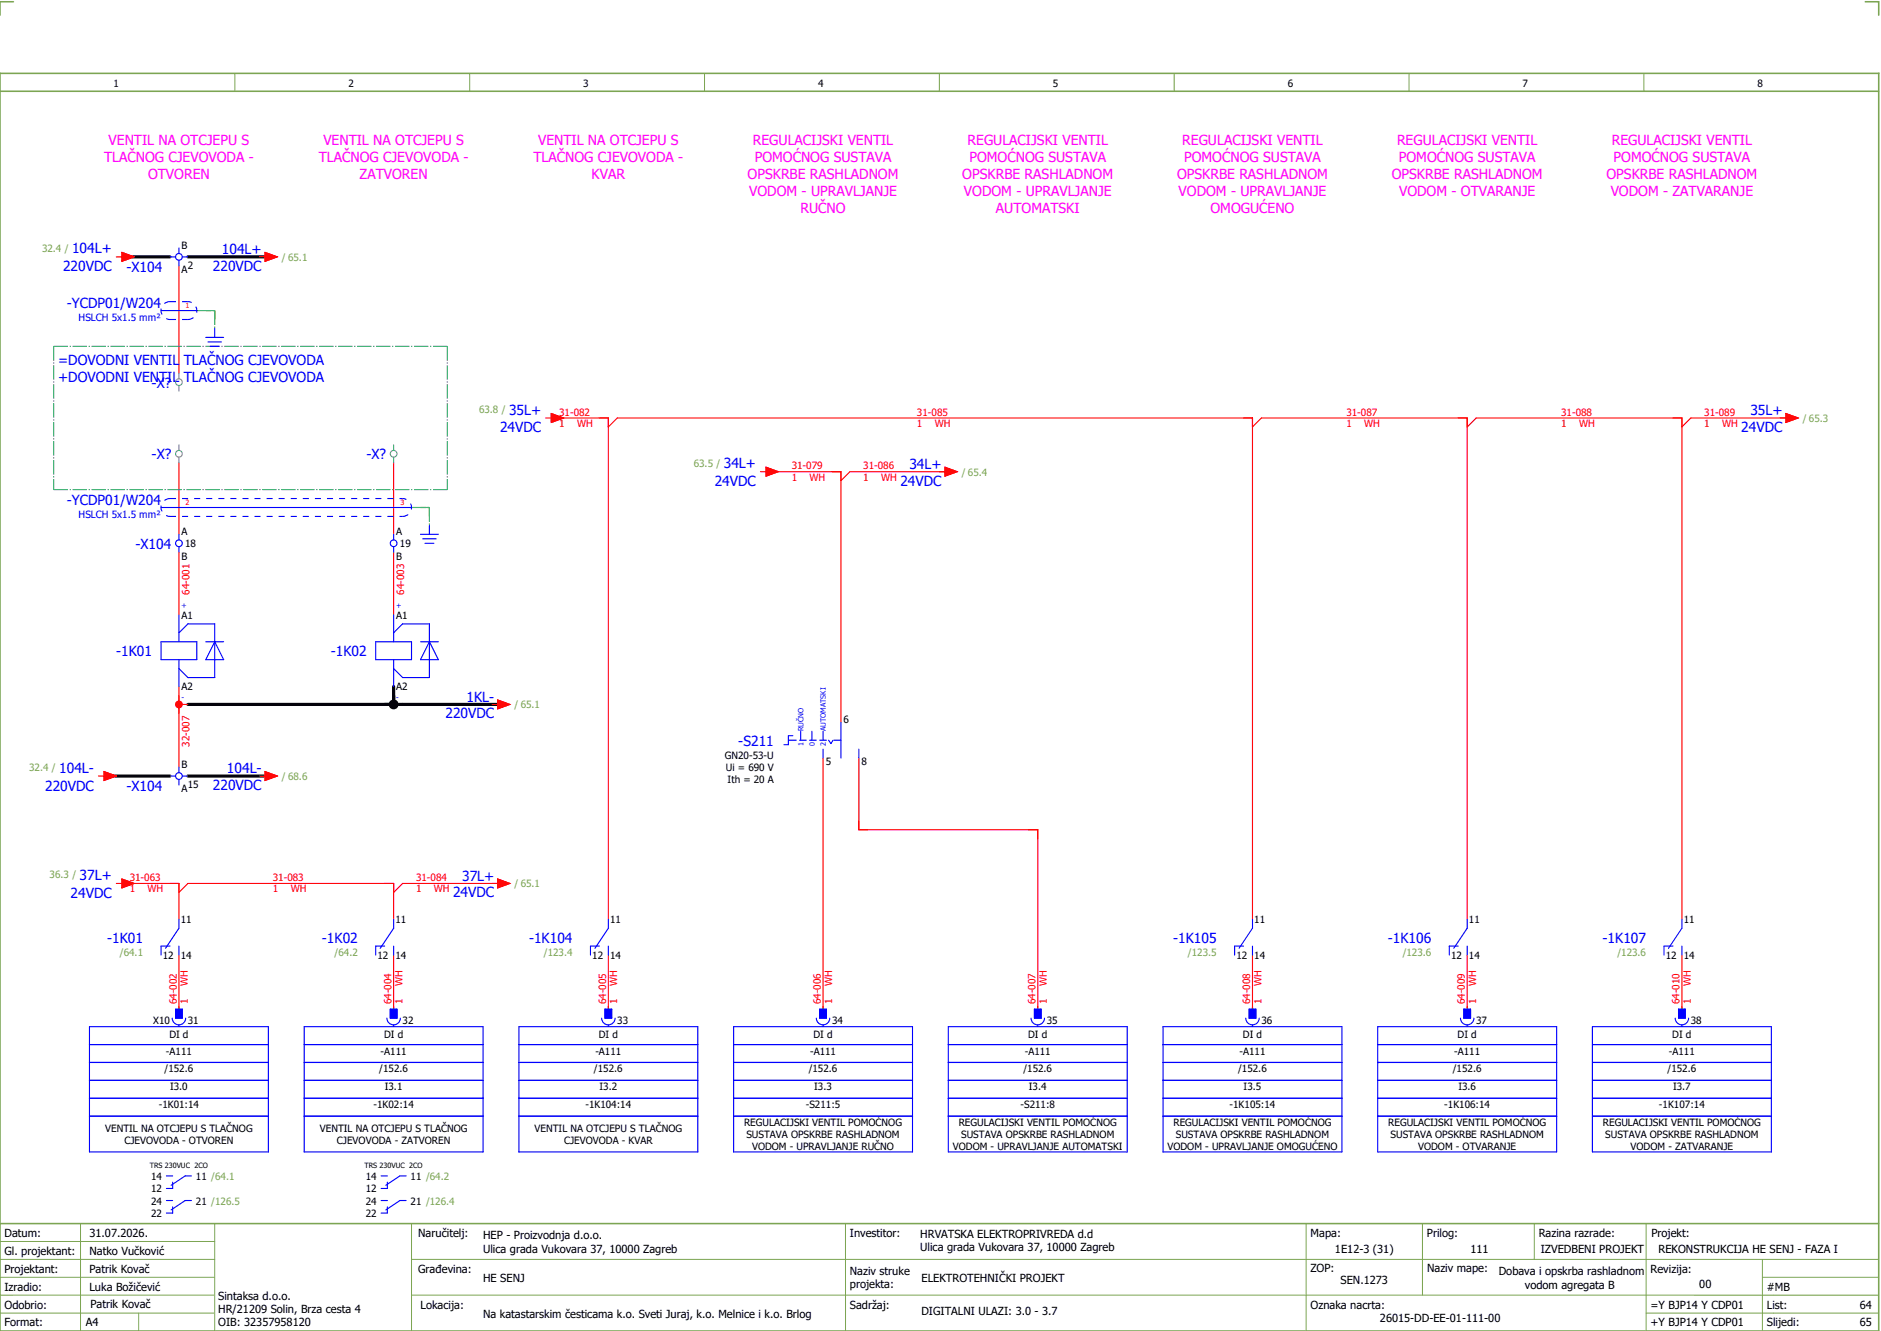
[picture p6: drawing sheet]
<svg xmlns="http://www.w3.org/2000/svg" width="421mm" height="297mm" viewBox="0 0 421 297" stroke-linecap="round" stroke-linejoin="round" font-family="sans-serif">
<path d="M0 16.4h420v281h-420zM3 .4h-3v3M417 .4h3v3M0 20.4h420M0 273.4h420" fill="none" stroke="#7ca552" stroke-width=".35"/>
<g fill="none" stroke="#7ca552" stroke-width=".22">
<path d="M52.5 16.4v4M105 16.4v4M157.5 16.4v4M210 16.4v4M262.5 16.4v4M315 16.4v4M367.5 16.4v4M0 277.4h48M18 273.4v24M48 273.4v24M92 273.4v24M189 273.4v24"/>
<path d="M292 273.4v23.8M318 273.4v16M343 273.4v8M368 273.4v23.8M0 281.4h48M0 285.4h47.8M0 293.4h47.8M31 293.4v4M47.8 289.4h-47.8M92 281.4h328M92 289.4h328M368 293.4h52"/>
<path d="M394 285.4h26M394 281.4v15.8"/>
</g>
<g fill="none" stroke="#f00" stroke-width=".25">
<path d="M40 59.4v24M124 93.4h12v112M136 95.4l2-2h142v112M280 95.4l2-2h46v112M328 95.4l2-2h46v112M400 93.4h-22l-2 2M40 103.4v16M88 103.4v16M172 105.4h16v56M212 105.4h-22l-2 2M40 123.4v14M88 123.4v14"/>
<path d="M40 153.4v18M40 157.4h2M184 169.4v56M192 169.4v16h40v40M28 197.4h12v8M40 199.4l2-2h46v8M112 197.4h-22l-2 2M40 213.4v12M88 213.4v12M136 213.4v12M280 213.4v12M328 213.4v12"/>
<path d="M376 213.4v12"/>
</g>
<path d="M28 57.4h10M42 57.4h18M42 157.4h70M88 153.4v4M24 173.4h14M42 173.4h18" fill="none" stroke="#000" stroke-width=".7"/>
<path d="M44 69.4h4M48 69.4v4M92 113.4h4M96 113.4v4" fill="none" stroke="#00be00" stroke-width=".25" stroke-dasharray="3.2 .4 .3 .4" stroke-linecap="butt"/>
<circle cx="88" cy="157.4" r="1.1" fill="#000"/>
<circle cx="40" cy="157.4" r=".88" fill="#f00"/>
<path d="M46 69.4h2M48 69.4v2M94 113.4h2M96 113.4v2" fill="none" stroke="#00be00" stroke-width=".25" stroke-dasharray="3.2 .4 .3 .4" stroke-linecap="butt"/>
<g fill="none" stroke="#00f" stroke-width=".25">
<path d="M38 57.4h1.3M40 55.4v1.2M40 58.1v1.3M40.8 57.4h1.2M36 69.4h8M46 75.4h4M46.5 76.4h3M47 77.4h2M48 73.4v2M36 113.4h56M40 119.4v1.2M88 119.4v1.2"/>
<path d="M94 119.4h4M96 117.4v2M40 122.1v1.3M40 137.4v6M88 122.1v1.3M88 137.4v6M94.5 120.4h3M95 121.4h2M36 143.4h8v4h-8zM40 147.4v6M40 141.4l2-2h6v12h-6l-2-2M46 143.4h4"/>
<path d="M48 143.4h.1M48 143.4l2 4h-4zM84 143.4h8v4h-8zM88 147.4v6M88 141.4l2-2h6v12h-6l-2-2M94 143.4h4M96 143.4h.1M96 143.4l2 4h-4zM38 173.4h1.3M40 171.4v1.2M40 174.1v1.3M40.8 173.4h1.2"/>
<path d="M176.2 165.4h1.8M177.3 164.4h-1.1v2h-.9M178.8 165.4h1.5M179 163.4v2M181 165.4h1.5M181.5 163.4v2M183.3 165.4h1.5M184 163.4v2M184 167.4v2M185.2 165.4l.5 .7 .6-.7M186.5 165.4h1.5M188 161.4v8"/>
<path d="M192 167.4v2M38 211.4h-2v2M40 211.4v2M40 205.4v2l-3 4.5M86 211.4h-2v2M88 211.4v2M88 205.4v2l-3 4.5M134 211.4h-2v2M136 211.4v2M136 205.4v2l-3 4.5M278 211.4h-2v2M280 211.4v2"/>
<path d="M280 205.4v2l-3 4.5M326 211.4h-2v2M328 211.4v2M328 205.4v2l-3 4.5M374 211.4h-2v2M376 211.4v2M376 205.4v2l-3 4.5M20 237.4h40M20 229.4h40v28h-40zM20 233.4h40M38.5 227.5a1.5 1.5 0 0 0 1.5 1.5 1.5 1.5 0 0 0 1.5-1.5M39.3 225.5h1.5v2h-1.5z"/>
<path d="M40 229.1v.3M68 237.4h40M68 233.4h40M68 229.4h40v28h-40zM86.5 227.5a1.5 1.5 0 0 0 1.5 1.5 1.5 1.5 0 0 0 1.5-1.5M87.3 225.5h1.5v2h-1.5zM88 229.1v.3M116 237.4h40M116 233.4h40M116 229.4h40v28h-40zM134.5 227.5a1.5 1.5 0 0 0 1.5 1.5 1.5 1.5 0 0 0 1.5-1.5M135.3 225.5h1.5v2h-1.5z"/>
<path d="M136 229.1v.3M164 237.4h40M164 233.4h40M164 229.4h40v28h-40zM182.5 227.5a1.5 1.5 0 0 0 1.5 1.5 1.5 1.5 0 0 0 1.5-1.5M183.3 225.5h1.5v2h-1.5zM184 229.1v.3M212 237.4h40M212 233.4h40M212 229.4h40v28h-40zM230.5 227.5a1.5 1.5 0 0 0 1.5 1.5 1.5 1.5 0 0 0 1.5-1.5M231.3 225.5h1.5v2h-1.5z"/>
<path d="M232 229.1v.3M260 237.4h40M260 233.4h40M260 229.4h40v28h-40zM278.5 227.5a1.5 1.5 0 0 0 1.5 1.5 1.5 1.5 0 0 0 1.5-1.5M279.3 225.5h1.5v2h-1.5zM280 229.1v.3M308 237.4h40M308 233.4h40M308 229.4h40v28h-40zM326.5 227.5a1.5 1.5 0 0 0 1.5 1.5 1.5 1.5 0 0 0 1.5-1.5M327.3 225.5h1.5v2h-1.5z"/>
<path d="M328 229.1v.3M356 237.4h40M356 233.4h40M356 229.4h40v28h-40zM374.5 227.5a1.5 1.5 0 0 0 1.5 1.5 1.5 1.5 0 0 0 1.5-1.5M375.2 225.5h1.5v2h-1.5zM376 229.1v.3M20 249.4h40M20 245.4h40M20 241.4h40M68 249.4h40M68 245.4h40"/>
<path d="M68 241.4h40M116 249.4h40M116 245.4h40M116 241.4h40M164 249.4h40M164 245.4h40M164 241.4h40M212 249.4h40M212 245.4h40M212 241.4h40M260 249.4h40M260 245.4h40"/>
<path d="M260 241.4h40M308 249.4h40M308 245.4h40M308 241.4h40M356 249.4h40M356 245.4h40M356 241.4h40M37.2 262.7h1.4M37.2 268.2h1.4M38.6 264.1v1.4h-1.4M38.6 269.6v1.4h-1.4M42.8 262.7h-1.4l-3.1 2.1"/>
<path d="M42.8 268.2h-1.4l-3.1 2.1M85.2 262.7h1.4M85.2 268.2h1.4M86.6 264.1v1.4h-1.4M86.6 269.6v1.4h-1.4M90.8 262.7h-1.4l-3.1 2.1M90.8 268.2h-1.4l-3.1 2.1"/>
<circle cx="40" cy="57.4" r=".75"/>
<circle cx="40" cy="121.4" r=".75"/>
<circle cx="88" cy="121.4" r=".75"/>
<circle cx="40" cy="173.4" r=".75"/>
</g>
<g fill="none" stroke="#f00" stroke-width=".25">
<path d="M26 57.4h1.3M27.3 56.4l2.7 1-2.7 1zM58 57.4h1.3M59.3 56.4l2.7 1-2.7 1zM122 93.4h1.2M123.2 92.4l2.8 1-2.8 1zM398 93.4h1.2M399.2 92.4l2.8 1-2.8 1zM170 105.4h1.2M171.2 104.4l2.8 1-2.8 1zM210 105.4h1.3M211.3 104.4l2.7 1-2.7 1z"/>
<path d="M110 157.4h1.2M111.2 156.4l2.8 1-2.8 1zM22 173.4h1.2M23.2 172.4l2.8 1-2.8 1zM58 173.4h1.3M59.3 172.4l2.7 1-2.7 1zM26 197.4h1.3M27.3 196.4l2.7 1-2.7 1zM110 197.4h1.2M111.2 196.4l2.8 1-2.8 1zM40 224.9v.5M88 224.9v.5"/>
<path d="M136 224.9v.5M184 224.9v.5M232 224.9v.5M280 224.9v.5M328 224.9v.5M376 224.9v.5"/>
</g>
<g fill="#00f" stroke="#00f" stroke-width=".22">
<path d="M39.3 225.5h1.5v2h-1.5z"/>
<path d="M87.3 225.5h1.5v2h-1.5z"/>
<path d="M135.3 225.5h1.5v2h-1.5z"/>
<path d="M183.3 225.5h1.5v2h-1.5z"/>
<path d="M231.3 225.5h1.5v2h-1.5z"/>
<path d="M279.3 225.5h1.5v2h-1.5z"/>
<path d="M327.3 225.5h1.5v2h-1.5z"/>
<path d="M375.2 225.5h1.5v2h-1.5z"/>
</g>
<path d="M12 77.4h88M12 77.4v32M100 77.4v32M12 109.4h88" fill="none" stroke="#007f7f" stroke-width=".25" stroke-dasharray="3.2 .4 .3 .4" stroke-linecap="butt"/>
<g fill="none" stroke="#52a5a5" stroke-width=".25">
<path d="M40 83.4v1.2M40 86.1v1.3M40 99.4v1.2M88 99.4v1.2M40 102.1v1.3M88 102.1v1.3"/>
<circle cx="40" cy="85.4" r=".75"/>
<circle cx="40" cy="101.4" r=".75"/>
<circle cx="88" cy="101.4" r=".75"/>
</g>
<path d="M38 71.4h4M38 67.4h4M38 67.4a2 2 0 0 0-2 2 2 2 0 0 0 2 2M42 71.4a2 2 0 0 0 2-2 2 2 0 0 0-2-2M38 115.4h52M38 111.4h52M38 111.4a2 2 0 0 0-2 2 2 2 0 0 0 2 2M90 115.4a2 2 0 0 0 2-2 2 2 0 0 0-2-2" fill="none" stroke="#00f" stroke-width=".25" stroke-dasharray="1.4 1.4" stroke-linecap="butt"/>
<g fill="#f00" stroke="#f00" stroke-width=".22">
<path d="M27.3 56.4l2.7 1-2.7 1z"/>
<path d="M399.2 92.4l2.8 1-2.8 1z"/>
<path d="M171.2 104.4l2.8 1-2.8 1z"/>
<path d="M211.3 104.4l2.7 1-2.7 1z"/>
<path d="M27.3 196.4l2.7 1-2.7 1z"/>
<path d="M123.2 92.4l2.8 1-2.8 1z"/>
<path d="M59.3 56.4l2.7 1-2.7 1z"/>
<path d="M111.2 196.4l2.8 1-2.8 1z"/>
<path d="M111.2 156.4l2.8 1-2.8 1z"/>
<path d="M23.2 172.4l2.8 1-2.8 1z"/>
<path d="M59.3 172.4l2.7 1-2.7 1z"/>
</g>
<g font-size="3.1" fill="#f0f">
<text x="24.3" y="32.5">VENTIL NA OTCJEPU S</text>
<text x="72.3" y="32.5">VENTIL NA OTCJEPU S</text>
<text x="120.3" y="32.5">VENTIL NA OTCJEPU S</text>
<text x="168.3" y="32.5">REGULACIJSKI VENTIL</text>
<text x="216.3" y="32.5">REGULACIJSKI VENTIL</text>
<text x="264.3" y="32.5">REGULACIJSKI VENTIL</text>
<text x="312.3" y="32.5">REGULACIJSKI VENTIL</text>
<text x="360.3" y="32.5">REGULACIJSKI VENTIL</text>
<text x="23.3" y="36.3">TLAČNOG CJEVOVODA -</text>
<text x="33.1" y="40">OTVOREN</text>
<text x="71.3" y="36.3">TLAČNOG CJEVOVODA -</text>
<text x="80.4" y="40">ZATVOREN</text>
<text x="119.3" y="36.3">TLAČNOG CJEVOVODA -</text>
<text x="132.3" y="40">KVAR</text>
<text x="167.1" y="40">OPSKRBE RASHLADNOM</text>
<text x="168.7" y="36.3">POMOĆNOG SUSTAVA</text>
<text x="215.1" y="40">OPSKRBE RASHLADNOM</text>
<text x="216.7" y="36.3">POMOĆNOG SUSTAVA</text>
<text x="263.1" y="40">OPSKRBE RASHLADNOM</text>
<text x="264.7" y="36.3">POMOĆNOG SUSTAVA</text>
<text x="311.1" y="40">OPSKRBE RASHLADNOM</text>
<text x="312.7" y="36.3">POMOĆNOG SUSTAVA</text>
<text x="359.1" y="40">OPSKRBE RASHLADNOM</text>
<text x="360.7" y="36.3">POMOĆNOG SUSTAVA</text>
<text x="167.5" y="43.8">VODOM - UPRAVLJANJE</text>
<text x="178.9" y="47.5">RUČNO</text>
<text x="215.5" y="43.8">VODOM - UPRAVLJANJE</text>
<text x="222.7" y="47.5">AUTOMATSKI</text>
<text x="263.5" y="43.8">VODOM - UPRAVLJANJE</text>
<text x="270.6" y="47.5">OMOGUĆENO</text>
<text x="312.8" y="43.8">VODOM - OTVARANJE</text>
<text x="360.1" y="43.8">VODOM - ZATVARANJE</text>
</g>
<g font-size="3.1" fill="#00f">
<text x="16.1" y="56.6">104L+</text>
<text x="49.6" y="56.8">104L+</text>
<text x="14.1" y="60.6">220VDC</text>
<text x="28.3" y="60.7">-X104</text>
<text x="47.6" y="60.5">220VDC</text>
<text x="14.9" y="68.8">-YCDP01/W204</text>
<text x="13" y="81.5">=DOVODNI VENTIL TLAČNOG CJEVOVODA</text>
<text x="13" y="85.3">+DOVODNI VENTIL TLAČNOG CJEVOVODA</text>
<text x="33.9" y="86.6">-X?</text>
<text x="113.8" y="92.6">35L+</text>
<text x="391.3" y="92.8">35L+</text>
<text x="111.8" y="96.6">24VDC</text>
<text x="389.3" y="96.5">24VDC</text>
<text x="33.9" y="102.6">-X?</text>
<text x="81.9" y="102.6">-X?</text>
<text x="161.8" y="104.6">34L+</text>
<text x="203.3" y="104.8">34L+</text>
<text x="14.9" y="112.8">-YCDP01/W204</text>
<text x="159.8" y="108.6">24VDC</text>
<text x="201.3" y="108.5">24VDC</text>
<text x="30.3" y="122.6">-X104</text>
<text x="26" y="146.6">-1K01</text>
<text x="74" y="146.6">-1K02</text>
<text x="99.6" y="160.5">220VDC</text>
<text x="104.3" y="156.8">1KL-</text>
<text x="165.1" y="166.6">-S211</text>
<text x="13.2" y="172.6">104L-</text>
<text x="50.7" y="172.8">104L-</text>
<text x="10.1" y="176.6">220VDC</text>
<text x="28.3" y="176.7">-X104</text>
<text x="47.6" y="176.5">220VDC</text>
<text x="17.8" y="196.6">37L+</text>
<text x="103.3" y="196.8">37L+</text>
<text x="15.8" y="200.6">24VDC</text>
<text x="101.3" y="200.5">24VDC</text>
<text x="24" y="210.6">-1K01</text>
<text x="72" y="210.6">-1K02</text>
<text x="118.3" y="210.6">-1K104</text>
<text x="262.3" y="210.6">-1K105</text>
<text x="310.3" y="210.6">-1K106</text>
<text x="358.3" y="210.6">-1K107</text>
</g>
<g font-size="2.5">
<text x="1" y="276.4">Datum:</text>
<text x="1" y="280.4">Gl. projektant:</text>
<text x="20" y="276.4">31.07.2026.</text>
<text x="20" y="280.4">Natko Vučković</text>
<text x="93.5" y="276.4">Naručitelj:</text>
<text x="108" y="276.9">HEP - Proizvodnja d.o.o.</text>
<text x="108" y="279.9">Ulica grada Vukovara 37, 10000 Zagreb</text>
<text x="190" y="276.4">Investitor:</text>
<text x="205.7" y="276.6">HRVATSKA ELEKTROPRIVREDA d.d</text>
<text x="205.7" y="279.6">Ulica grada Vukovara 37, 10000 Zagreb</text>
<text x="293" y="276.4">Mapa:</text>
<text x="298.4" y="279.9">1E12-3 (31)</text>
<text x="319" y="276.4">Prilog:</text>
<text x="328.7" y="279.9">111</text>
<text x="344" y="276.4">Razina razrade:</text>
<text x="344.4" y="279.9">IZVEDBENI PROJEKT</text>
<text x="369.2" y="276.3">Projekt:</text>
<text x="370.8" y="279.9">REKONSTRUKCIJA HE SENJ - FAZA I</text>
<text x="1" y="284.4">Projektant:</text>
<text x="20" y="284.4">Patrik Kovač</text>
<text x="93.5" y="284.4">Građevina:</text>
<text x="108" y="286.4">HE SENJ</text>
<text x="190" y="284.9">Naziv struke</text>
<text x="190" y="287.9">projekta:</text>
<text x="206" y="286.5">ELEKTROTEHNIČKI PROJEKT</text>
<text x="293" y="284.3">ZOP:</text>
<text x="299.7" y="286.9">SEN.1273</text>
<text x="319" y="284.3">Naziv mape:</text>
<text x="335.1" y="285">Dobava i opskrba rashladnom</text>
<text x="340.9" y="288">vodom agregata B</text>
<text x="369" y="284.4">Revizija:</text>
<text x="379.9" y="287.9">00</text>
<text x="1" y="288.4">Izradio:</text>
<text x="1" y="292.4">Odobrio:</text>
<text x="20" y="288.4">Luka Božičević</text>
<text x="20.2" y="292.3">Patrik Kovač</text>
<text x="48.8" y="290.4">Sintaksa d.o.o.</text>
<text x="48.8" y="293.4">HR/21209 Solin, Brza cesta 4</text>
<text x="94" y="292.4">Lokacija:</text>
<text x="190" y="292.4">Sadržaj:</text>
<text x="206" y="293.9">DIGITALNI ULAZI: 3.0 - 3.7</text>
<text x="293" y="292.4">Oznaka nacrta:</text>
<text x="369" y="292.4">=Y BJP14 Y CDP01</text>
<text x="395" y="292.4">List:</text>
<text x="395" y="288.4">#MB</text>
<text x="415.8" y="292.4">64</text>
<text x="1" y="296.4">Format:</text>
<text x="19.2" y="296.4">A4</text>
<text x="48.8" y="296.4">OIB: 32357958120</text>
<text x="108" y="294.4">Na katastarskim česticama k.o. Sveti Juraj, k.o. Melnice i k.o. Brlog</text>
<text x="308.5" y="295.4">26015-DD-EE-01-111-00</text>
<text x="369" y="296.4">+Y BJP14 Y CDP01</text>
<text x="395" y="296.4">Slijedi:</text>
<text x="415.8" y="296.4">65</text>
</g>
<g font-size="2.2">
<text x="25.4" y="19.4">1</text>
<text x="77.9" y="19.4">2</text>
<text x="130.4" y="19.4">3</text>
<text x="182.9" y="19.4">4</text>
<text x="235.4" y="19.4">5</text>
<text x="287.9" y="19.4">6</text>
<text x="340.4" y="19.4">7</text>
<text x="392.9" y="19.4">8</text>
<text x="40.6" y="55.5">B</text>
<text x="40.6" y="60.9">A</text>
<text x="42" y="60">2</text>
<text x="40.6" y="119.5">A</text>
<text x="88.6" y="119.5">A</text>
<text x="40.6" y="125">B</text>
<text x="41.4" y="122.3">18</text>
<text x="88.6" y="125">B</text>
<text x="89.4" y="122.3">19</text>
<text x="40.6" y="138.3">A1</text>
<text x="88.6" y="138.3">A1</text>
<text x="40.6" y="154.2">A2</text>
<text x="88.6" y="154.2">A2</text>
<text x="188.6" y="161.5">6</text>
<text x="40.6" y="171.5">B</text>
<text x="162" y="169.5">GN20-53-U</text>
<text x="162.3" y="172.2">Ui = 690 V</text>
<text x="184.6" y="171">5</text>
<text x="192.6" y="171">8</text>
<text x="40.6" y="176.9">A</text>
<text x="42" y="176">15</text>
<text x="162.7" y="174.9">Ith = 20 A</text>
<text x="40.4" y="206.3">11</text>
<text x="88.4" y="206.3">11</text>
<text x="136.4" y="206.3">11</text>
<text x="280.4" y="206.3">11</text>
<text x="328.4" y="206.3">11</text>
<text x="376.4" y="206.3">11</text>
<text x="36.4" y="214.2">12</text>
<text x="40.4" y="214.2">14</text>
<text x="84.4" y="214.2">12</text>
<text x="88.4" y="214.2">14</text>
<text x="132.4" y="214.2">12</text>
<text x="136.4" y="214.2">14</text>
<text x="276.4" y="214.2">12</text>
<text x="280.4" y="214.2">14</text>
<text x="324.4" y="214.2">12</text>
<text x="328.4" y="214.2">14</text>
<text x="372.4" y="214.2">12</text>
<text x="376.4" y="214.2">14</text>
<text x="34.3" y="228.7">X10</text>
<text x="37.9" y="231.8">DI d</text>
<text x="42" y="228.7">31</text>
<text x="85.9" y="231.8">DI d</text>
<text x="90" y="228.7">32</text>
<text x="133.9" y="231.8">DI d</text>
<text x="138" y="228.7">33</text>
<text x="181.9" y="231.8">DI d</text>
<text x="186" y="228.7">34</text>
<text x="229.9" y="231.8">DI d</text>
<text x="234" y="228.7">35</text>
<text x="277.9" y="231.8">DI d</text>
<text x="282" y="228.7">36</text>
<text x="325.9" y="231.8">DI d</text>
<text x="330" y="228.7">37</text>
<text x="373.9" y="231.8">DI d</text>
<text x="378" y="228.7">38</text>
<text x="36.8" y="239.6">/152.6</text>
<text x="37.1" y="235.6">-A111</text>
<text x="84.8" y="239.6">/152.6</text>
<text x="85.1" y="235.6">-A111</text>
<text x="132.8" y="239.6">/152.6</text>
<text x="133.1" y="235.6">-A111</text>
<text x="180.8" y="239.6">/152.6</text>
<text x="181.1" y="235.6">-A111</text>
<text x="228.8" y="239.6">/152.6</text>
<text x="229.1" y="235.6">-A111</text>
<text x="276.8" y="239.6">/152.6</text>
<text x="277.1" y="235.6">-A111</text>
<text x="324.8" y="239.6">/152.6</text>
<text x="325.1" y="235.6">-A111</text>
<text x="372.8" y="239.6">/152.6</text>
<text x="373.1" y="235.6">-A111</text>
<text x="38" y="243.6">I3.0</text>
<text x="86" y="243.6">I3.1</text>
<text x="134" y="243.6">I3.2</text>
<text x="182" y="243.6">I3.3</text>
<text x="230" y="243.6">I3.4</text>
<text x="278" y="243.6">I3.5</text>
<text x="326" y="243.6">I3.6</text>
<text x="374" y="243.6">I3.7</text>
<text x="35.5" y="247.6">-1K01:14</text>
<text x="83.5" y="247.6">-1K02:14</text>
<text x="130.9" y="247.6">-1K104:14</text>
<text x="166.3" y="251.6">REGULACIJSKI VENTIL POMOĆNOG</text>
<text x="180.1" y="247.6">-S211:5</text>
<text x="214.3" y="251.6">REGULACIJSKI VENTIL POMOĆNOG</text>
<text x="228.1" y="247.6">-S211:8</text>
<text x="262.3" y="251.6">REGULACIJSKI VENTIL POMOĆNOG</text>
<text x="274.9" y="247.6">-1K105:14</text>
<text x="310.3" y="251.6">REGULACIJSKI VENTIL POMOĆNOG</text>
<text x="322.9" y="247.6">-1K106:14</text>
<text x="358.3" y="251.6">REGULACIJSKI VENTIL POMOĆNOG</text>
<text x="370.9" y="247.6">-1K107:14</text>
<text x="23.5" y="252.9">VENTIL NA OTCJEPU S TLAČNOG</text>
<text x="27.8" y="255.6">CJEVOVODA - OTVOREN</text>
<text x="71.5" y="252.9">VENTIL NA OTCJEPU S TLAČNOG</text>
<text x="75.3" y="255.6">CJEVOVODA - ZATVOREN</text>
<text x="119.5" y="252.9">VENTIL NA OTCJEPU S TLAČNOG</text>
<text x="126.1" y="255.6">CJEVOVODA - KVAR</text>
<text x="166.9" y="254.3">SUSTAVA OPSKRBE RASHLADNOM</text>
<text x="168.1" y="257">VODOM - UPRAVLJANJE RUČNO</text>
<text x="213" y="257">VODOM - UPRAVLJANJE AUTOMATSKI</text>
<text x="214.9" y="254.3">SUSTAVA OPSKRBE RASHLADNOM</text>
<text x="261" y="257">VODOM - UPRAVLJANJE OMOGUĆENO</text>
<text x="262.9" y="254.3">SUSTAVA OPSKRBE RASHLADNOM</text>
<text x="310.9" y="254.3">SUSTAVA OPSKRBE RASHLADNOM</text>
<text x="317" y="257">VODOM - OTVARANJE</text>
<text x="358.9" y="254.3">SUSTAVA OPSKRBE RASHLADNOM</text>
<text x="364.5" y="257">VODOM - ZATVARANJE</text>
<text x="33.8" y="263.6">14</text>
<text x="43.8" y="263.6">11 /64.1</text>
<text x="81.8" y="263.6">14</text>
<text x="91.8" y="263.6">11 /64.2</text>
<text x="33.8" y="266.4">12</text>
<text x="33.8" y="269.1">24</text>
<text x="43.8" y="269.1">21 /126.5</text>
<text x="81.8" y="266.4">12</text>
<text x="81.8" y="269.1">24</text>
<text x="91.8" y="269.1">21 /126.4</text>
<text x="33.8" y="271.9">22</text>
<text x="81.8" y="271.9">22</text>
</g>
<g font-size="2.2" fill="#7ca552">
<text x="9.4" y="56.3">32.4 /</text>
<text x="63" y="58.3">/ 65.1</text>
<text x="107.1" y="92.3">63.8 /</text>
<text x="403" y="94.3">/ 65.3</text>
<text x="155.1" y="104.3">63.5 /</text>
<text x="215" y="106.3">/ 65.4</text>
<text x="115" y="158.3">/ 65.1</text>
<text x="6.5" y="172.3">32.4 /</text>
<text x="63" y="174.3">/ 68.6</text>
<text x="11.1" y="196.3">36.3 /</text>
<text x="115" y="198.3">/ 65.1</text>
<text x="26.8" y="213.5">/64.1</text>
<text x="74.8" y="213.5">/64.2</text>
<text x="121.6" y="213.5">/123.4</text>
<text x="265.6" y="213.5">/123.5</text>
<text x="313.6" y="213.5">/123.6</text>
<text x="361.6" y="213.5">/123.6</text>
</g>
<g font-size="2.2" fill="#00f">
<text x="17.6" y="71.6">HSLCH 5x1.5 mm²</text>
<text x="17.6" y="115.6">HSLCH 5x1.5 mm²</text>
</g>
<g font-size="2.2" fill="#f00">
<text x="125" y="92.9">31-082</text>
<text x="125" y="95.4">1</text>
<text x="129" y="95.4">WH</text>
<text x="205" y="92.9">31-085</text>
<text x="205" y="95.4">1</text>
<text x="209" y="95.4">WH</text>
<text x="301" y="92.9">31-087</text>
<text x="301" y="95.4">1</text>
<text x="305" y="95.4">WH</text>
<text x="349" y="92.9">31-088</text>
<text x="349" y="95.4">1</text>
<text x="353" y="95.4">WH</text>
<text x="381" y="92.9">31-089</text>
<text x="381" y="95.4">1</text>
<text x="385" y="95.4">WH</text>
<text x="177" y="104.9">31-079</text>
<text x="177" y="107.4">1</text>
<text x="181" y="107.4">WH</text>
<text x="193" y="104.9">31-086</text>
<text x="193" y="107.4">1</text>
<text x="197" y="107.4">WH</text>
<text x="42.4" y="132.8" transform="rotate(-90 42.4 132.8)">64-001</text>
<text x="90.4" y="132.8" transform="rotate(-90 90.4 132.8)">64-003</text>
<text x="42.4" y="166.8" transform="rotate(-90 42.4 166.8)">32-007</text>
<text x="29" y="196.9">31-063</text>
<text x="61" y="196.9">31-083</text>
<text x="93" y="196.9">31-084</text>
<text x="29" y="199.4">1</text>
<text x="33" y="199.4">WH</text>
<text x="61" y="199.4">1</text>
<text x="65" y="199.4">WH</text>
<text x="93" y="199.4">1</text>
<text x="97" y="199.4">WH</text>
<text x="42" y="220.4" transform="rotate(-90 42 220.4)">WH</text>
<text x="90" y="220.4" transform="rotate(-90 90 220.4)">WH</text>
<text x="138" y="220.4" transform="rotate(-90 138 220.4)">WH</text>
<text x="186" y="220.4" transform="rotate(-90 186 220.4)">WH</text>
<text x="234" y="220.4" transform="rotate(-90 234 220.4)">WH</text>
<text x="282" y="220.4" transform="rotate(-90 282 220.4)">WH</text>
<text x="330" y="220.4" transform="rotate(-90 330 220.4)">WH</text>
<text x="378" y="220.4" transform="rotate(-90 378 220.4)">WH</text>
<text x="39.5" y="224.4" transform="rotate(-90 39.5 224.4)">64-002</text>
<text x="42" y="224.4" transform="rotate(-90 42 224.4)">1</text>
<text x="87.5" y="224.4" transform="rotate(-90 87.5 224.4)">64-004</text>
<text x="90" y="224.4" transform="rotate(-90 90 224.4)">1</text>
<text x="135.5" y="224.4" transform="rotate(-90 135.5 224.4)">64-005</text>
<text x="138" y="224.4" transform="rotate(-90 138 224.4)">1</text>
<text x="183.5" y="224.4" transform="rotate(-90 183.5 224.4)">64-006</text>
<text x="186" y="224.4" transform="rotate(-90 186 224.4)">1</text>
<text x="231.5" y="224.4" transform="rotate(-90 231.5 224.4)">64-007</text>
<text x="234" y="224.4" transform="rotate(-90 234 224.4)">1</text>
<text x="279.5" y="224.4" transform="rotate(-90 279.5 224.4)">64-008</text>
<text x="282" y="224.4" transform="rotate(-90 282 224.4)">1</text>
<text x="327.5" y="224.4" transform="rotate(-90 327.5 224.4)">64-009</text>
<text x="330" y="224.4" transform="rotate(-90 330 224.4)">1</text>
<text x="375.5" y="224.4" transform="rotate(-90 375.5 224.4)">64-010</text>
<text x="378" y="224.4" transform="rotate(-90 378 224.4)">1</text>
</g>
<g font-size="1.6" fill="#f00">
<text x="41.5" y="68.9">1</text>
<text x="41.5" y="112.9">2</text>
<text x="89.5" y="112.9">3</text>
</g>
<g font-size="1.6" fill="#00f">
<text x="40.6" y="135.8">+</text>
<text x="88.6" y="135.8">+</text>
<text x="40.6" y="156.3">-</text>
<text x="88.6" y="156.3">-</text>
<text x="179.6" y="166.8" transform="rotate(-90 179.6 166.8)">1</text>
<text x="179.6" y="163.4" transform="rotate(-90 179.6 163.4)">RUČNO</text>
<text x="182.1" y="166.8" transform="rotate(-90 182.1 166.8)">0</text>
<text x="184.6" y="166.8" transform="rotate(-90 184.6 166.8)">2</text>
<text x="184.6" y="163.4" transform="rotate(-90 184.6 163.4)">AUTOMATSKI</text>
</g>
<g font-size="1.6">
<text x="33.5" y="261.1">TRS 230VUC 2CO</text>
<text x="81.5" y="261.1">TRS 230VUC 2CO</text>
</g>
</svg>
